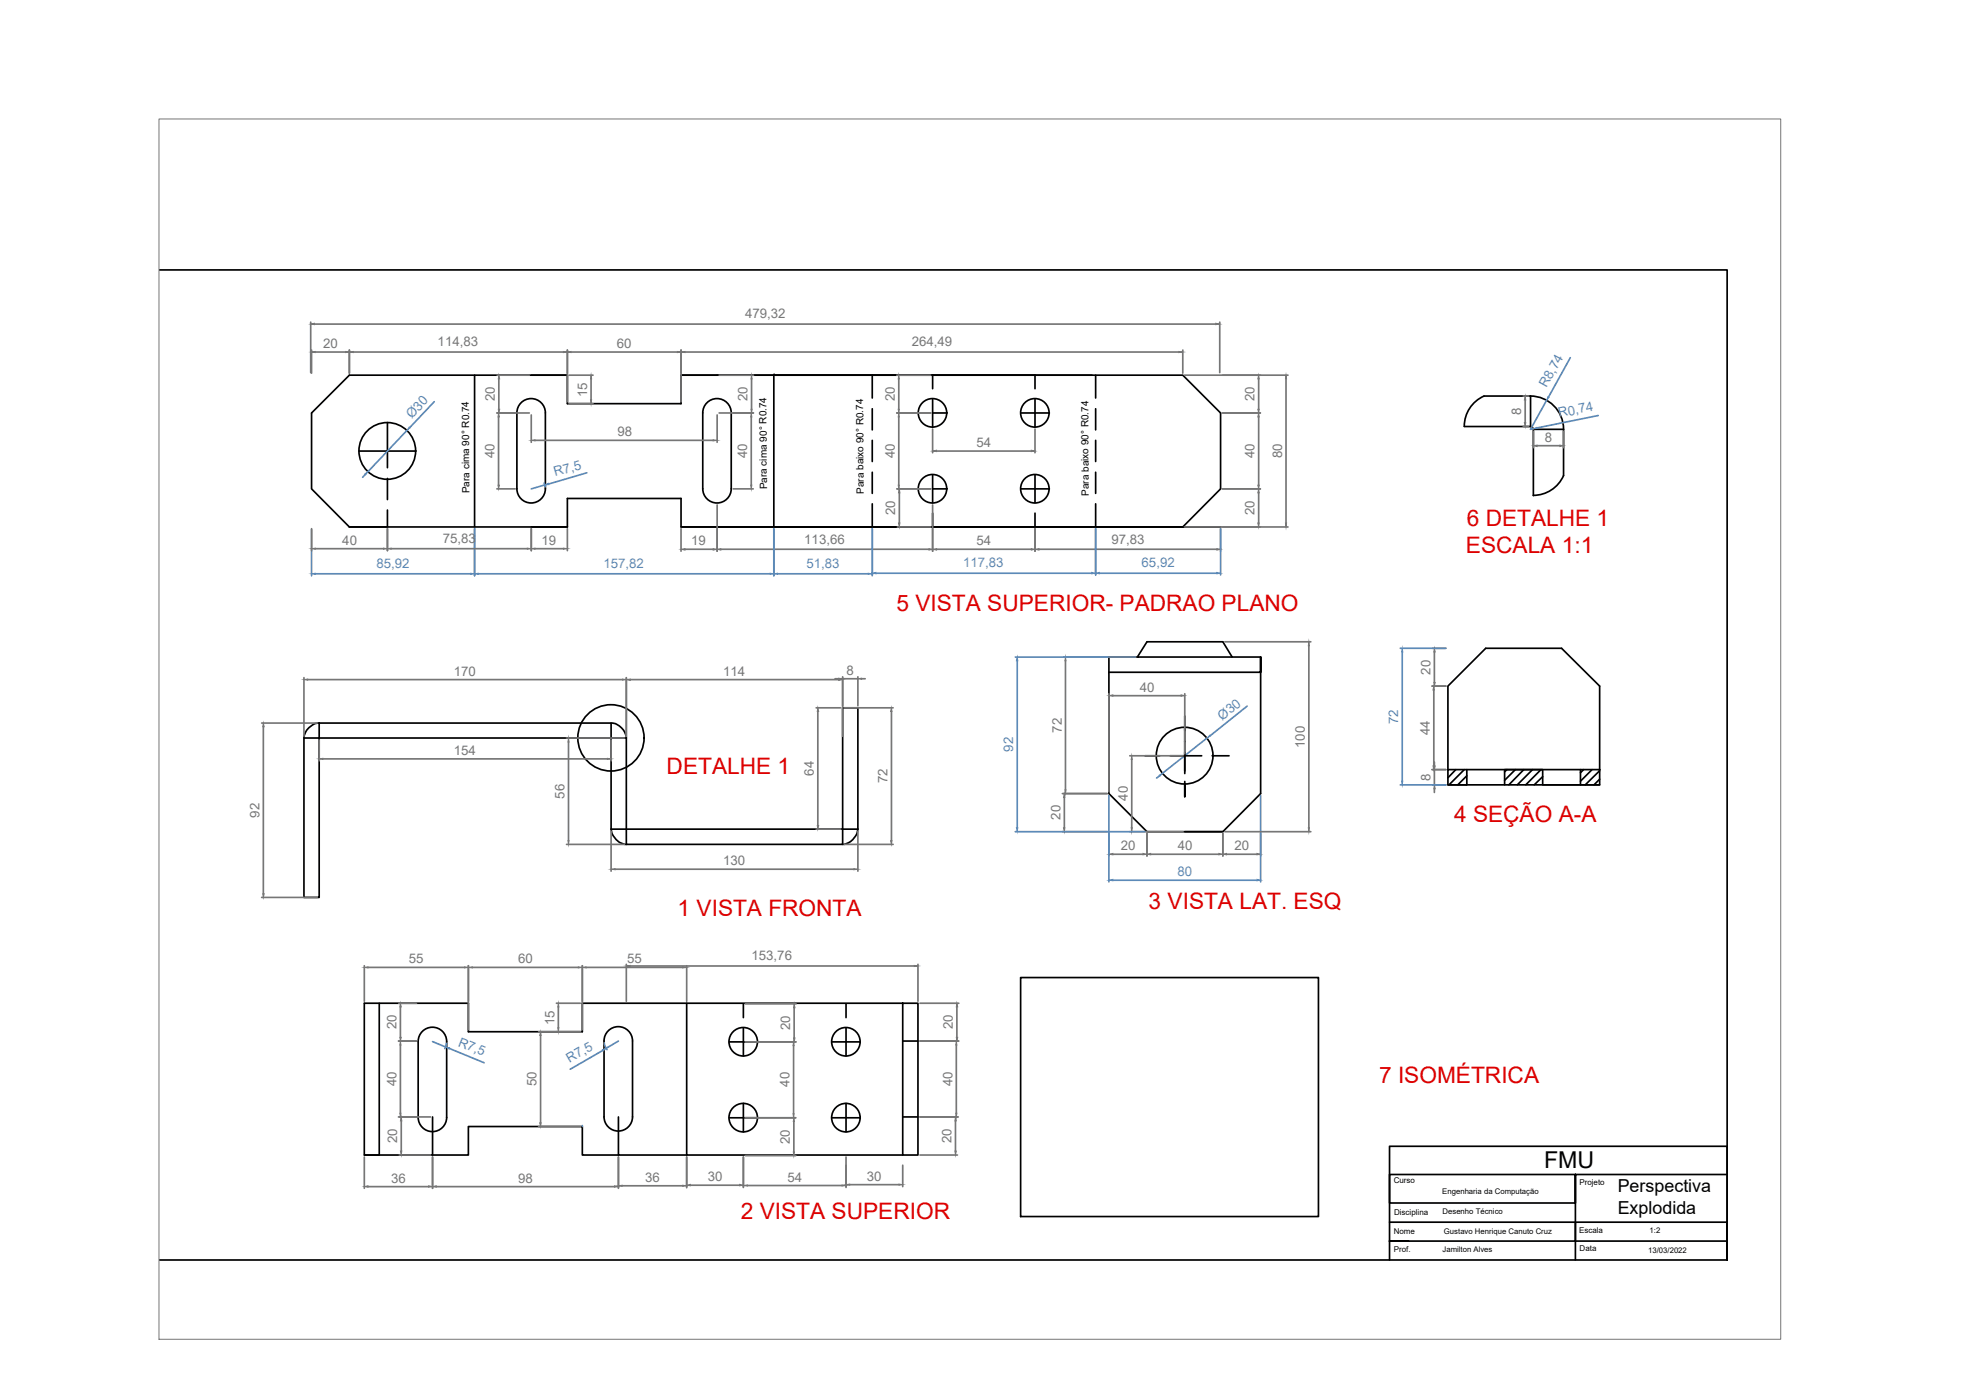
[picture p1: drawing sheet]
<svg xmlns="http://www.w3.org/2000/svg" width="297mm" height="210mm" viewBox="0 0 297 210" stroke-linecap="round" stroke-linejoin="round" font-family="sans-serif">
<!-- layer: Medidas -->
<g fill="none" stroke="#767676" stroke-width=".25">
<path d="M46.6 48.3v7.6M46.8 52.5v3.5M47.2 48.6h135.3M47.3 52.8h4.6M52.4 52.5v3.5M53 52.8h31.6M74.6 56.3h4.8M74.9 56.8v4.6M85.2 52.5v7.8M85.4 56.3h3.6M85.7 52.8h16M88.7 56.8v3.2"/>
<path d="M102.2 52.5v7.8M102.8 52.8h74.1M107.9 56.3h5.2M112.8 56.8v4.6M134.6 56.3h5.1M134.9 56.8v4.6M177.5 52.5v3.5M177.8 56.3h15.5M183.1 48.3v7.6M188.9 56.8v4.6M193 56.8v21.7M228.6 59.4h.8"/>
<path d="M46.8 79.3v3.3M58.2 79.3v3.3M74.6 73.3h2.7M74.6 62h4.8M74.8 62.6v10.2M79.7 62.3v4.1M79.7 79.3v3.3M80.3 66.1h26.7M85.2 79.3v3.3M85.4 60.6h3.6M102.2 79.3v3.4M107.6 62.3v4.1"/>
<path d="M107.6 75.8v6.9M107.9 62h5.2M110.1 73.3h3M112.8 62.6v10.2M134.6 73.3h5.1M134.6 62h5.1M134.7 79.1h5M134.9 62.6v10.2M135 73.9v4.6M140 64.4v3.5M140 75.8v6.9M140.6 67.7h14.2"/>
<path d="M155.3 64.4v3.5M155.3 79.3v3.4M177.8 79.1h15.5M183.2 79.3v3.4M183.5 73.3h5.7M183.5 62h5.7M188.9 62.6v10.2M188.9 73.9v4.6M228.6 64h.8M228.9 60v3.4M230.2 64.7v2.5M230.7 66.9h3.4"/>
<path d="M234.7 64.7v2.5M47.3 82.3h10.3M58.7 82.3h20.4M80.3 82.3h4.3M102.8 82.4h4.2M108.2 82.4h31.2M140.6 82.4h14.2M155.9 82.4h26.8M159.6 98.6h6.6M159.9 99.1v19.4M183.8 96.3h13M196.5 96.9v27.3"/>
<path d="M215 97.3h2M215.3 97.8v4.6M39.3 108.5h8.3M39.5 109v25.1M45.6 101.7v8.8M46.2 102h47.3M47.9 111v3.2M48.5 113.9h42.7M85 110.7h8.7M85.3 111.3v14.8M91.7 111v3.2M94 101.7v8.8"/>
<path d="M94.6 102h31.3M122.5 106.2h3.7M122.8 106.8v17.1M125.3 101.8h.6M126.5 101.5v9M126.5 101.8h2.3M126.7 106.2h7.4M128.8 101.5v4.4M129.3 101.8h.6M133.8 106.8v19.3M159.5 119.1h6.7M159.8 119.7v4.5"/>
<path d="M166.4 104.1v14.7M167 104.4h10.3M169.6 113.4h8M169.9 113.9v10.3M177.8 104.1v9M214.9 115.5h2.1M214.9 102.9h2.1M215 117.8h2M215.2 103.5v11.4M215.3 114.3v.6M215.3 115.5v2.3M215.3 118.3v.6"/>
<path d="M39.3 134.6h8.3M85 126.7h8.7M91.7 124.7v6M92.3 130.4h35.9M122.5 124.4h3.7M126.7 126.7h7.4M128.8 124.7v6M159.5 124.8h6.7M166.4 125v3.4M167 128.2h4.6M169.6 124.8h8M172.2 125v3.4"/>
<path d="M172.7 128.2h10.3M183.5 125v3.4M183.8 124.8h13M184.1 128.2h4.6M189.2 125v3.4M54.7 144.9v5.3M55.2 145.1h14.6M59.8 156.2h2.7M59.8 150.5h2.7M60.1 151.1v4.5M60.1 156.8v10.2M70.3 144.9v9.6"/>
<path d="M70.9 145.1h15.9M80.8 154.8h6.3M81.1 155.3v13.2M83.5 150.5h3.6M83.8 151.1v3.1M87.4 144.9v9.6M88 145.1h14.5M94 144.7v5.5M94.6 144.9h42.6M103.1 144.9v5.3M111.9 156.3h7.6M111.9 150.6h7.6"/>
<path d="M119.1 156.9v10.2M119.2 151.2v4.5M137.8 144.7v5.5M138.1 150.5h5.8M138.1 156.2h5.8M143.5 156.8v10.2M143.6 151.1v4.5M54.7 173.6v4.7M55.2 178h9.1M59.8 167.6h4.8M59.9 173.3h4.7M60.2 168.2v4.5"/>
<path d="M64.9 173.6v4.7M65.5 178h26.7M80.8 169h6.3M92.8 173.6v4.7M93.4 177.9h9.1M103.1 173.6v4.6M103.6 177.8h7.4M111.6 173.6v4.6M111.9 167.7h7.6M111.9 173.4h7.6M112.2 177.9h14.2M119.2 168.3v4.5"/>
<path d="M127 173.6v4.6M127.5 177.7h7.4M135.5 174.8v3.2M138.1 167.6h5.7M138.1 173.3h5.6M143.4 168.2v4.5"/>
</g>
<g fill="#767676" stroke="#767676" stroke-width=".15">
<path d="M46.6 48.6l.6-.1v.2z"/>
<path d="M182.5 48.5l.6 .1-.6 .1z"/>
<path d="M193 56.3l.1 .5h-.2z"/>
<path d="M192.9 78.5h.2l-.1 .6z"/>
<path d="M188.8 78.5h.2l-.1 .6z"/>
<path d="M188.9 73.3l.1 .6h-.2z"/>
<path d="M188.8 72.8h.2l-.1 .5z"/>
<path d="M188.9 62l.1 .6h-.2z"/>
<path d="M188.8 61.4h.2l-.1 .6z"/>
<path d="M188.9 56.3l.1 .5h-.2z"/>
<path d="M51.9 52.7l.5 .1-.5 .1z"/>
<path d="M46.8 52.8l.5-.1v.2z"/>
<path d="M52.4 52.8l.6-.1v.2z"/>
<path d="M84.6 52.7l.6 .1-.6 .1z"/>
<path d="M85.2 52.8l.5-.1v.2z"/>
<path d="M101.7 52.7l.5 .1-.5 .1z"/>
<path d="M88.6 60h.2l-.1 .6z"/>
<path d="M88.7 56.3l.1 .5h-.2z"/>
<path d="M102.2 52.8l.6-.1v.2z"/>
<path d="M176.9 52.7l.6 .1-.6 .1z"/>
<path d="M140 67.7l.6-.2v.3z"/>
<path d="M154.8 67.5l.5 .2-.5 .1z"/>
<path d="M140 82.4l.6-.1v.2z"/>
<path d="M154.8 82.3l.5 .1-.5 .1z"/>
<path d="M107.6 82.4l.6-.1v.2z"/>
<path d="M139.4 82.3l.6 .1-.6 .1z"/>
<path d="M102.2 82.4l.6-.1v.2z"/>
<path d="M107 82.3l.6 .1-.6 .1z"/>
<path d="M155.3 82.4l.6-.1v.2z"/>
<path d="M182.7 82.3l.5 .1-.5 .1z"/>
<path d="M79.1 82.2l.6 .1-.6 .1z"/>
<path d="M58.2 82.3l.5-.1v.2z"/>
<path d="M84.6 82.2l.6 .1-.6 .1z"/>
<path d="M79.7 82.3l.6-.1v.2z"/>
<path d="M57.6 82.2l.6 .1-.6 .1z"/>
<path d="M46.8 82.3l.5-.1v.2z"/>
<path d="M79.7 66.1l.6-.1v.2z"/>
<path d="M107 66l.6 .1-.6 .1z"/>
<path d="M112.7 72.8h.1v.5z"/>
<path d="M112.8 62v.6h-.1z"/>
<path d="M74.7 72.8h.3l-.2 .5z"/>
<path d="M74.8 62l.2 .6h-.3z"/>
<path d="M74.8 61.4h.2l-.1 .6z"/>
<path d="M74.9 56.3l.1 .5h-.2z"/>
<path d="M112.7 61.4h.2l-.1 .6z"/>
<path d="M112.8 56.3l.1 .5h-.2z"/>
<path d="M134.8 72.8h.2l-.1 .5z"/>
<path d="M134.9 62l.1 .6h-.2z"/>
<path d="M134.8 61.4h.2l-.1 .6z"/>
<path d="M134.9 56.3l.1 .5h-.2z"/>
<path d="M135 73.3l.1 .6h-.2z"/>
<path d="M134.9 78.5h.2l-.1 .6z"/>
<path d="M45.6 102l.6-.1v.2z"/>
<path d="M93.5 101.9l.5 .1-.5 .1z"/>
<path d="M94 102l.6-.1v.2z"/>
<path d="M125.9 101.9l.6 .1-.6 .1z"/>
<path d="M125.9 101.8h.6l-.6 .1z"/>
<path d="M128.8 101.8h.5v.1z"/>
<path d="M133.7 126.1h.2l-.1 .6z"/>
<path d="M133.8 106.2l.1 .6h-.2z"/>
<path d="M122.8 106.2l.1 .6h-.2z"/>
<path d="M122.7 123.9h.2l-.1 .5z"/>
<path d="M128.2 130.3l.6 .1-.6 .1z"/>
<path d="M91.7 130.4l.6-.1v.2z"/>
<path d="M85.2 126.1h.2l-.1 .6z"/>
<path d="M85.3 110.7l.1 .6h-.2z"/>
<path d="M47.9 113.9l.6-.1v.1z"/>
<path d="M91.2 113.8l.5 .1h-.5z"/>
<path d="M39.4 134.1h.3l-.2 .5z"/>
<path d="M39.5 108.5l.2 .5h-.3z"/>
<path d="M54.7 145.1h.5v.1z"/>
<path d="M69.8 145.1h.5l-.5 .1z"/>
<path d="M70.3 145.1h.6v.1z"/>
<path d="M86.8 145.1h.6l-.6 .1z"/>
<path d="M87.4 145.1h.6v.1z"/>
<path d="M102.5 145.1h.6l-.6 .1z"/>
<path d="M94 144.9h.6v.1z"/>
<path d="M137.2 144.9h.6l-.6 .1z"/>
<path d="M143.6 150.5l.1 .6h-.2z"/>
<path d="M143.5 155.6h.2l-.1 .6z"/>
<path d="M143.5 156.2l.1 .6h-.1z"/>
<path d="M143.5 167h.1l-.1 .6z"/>
<path d="M143.4 167.6l.1 .6h-.2z"/>
<path d="M143.3 172.7h.2l-.1 .6z"/>
<path d="M119.1 155.7h.2l-.1 .6z"/>
<path d="M119.2 150.6l.1 .6h-.2z"/>
<path d="M119.1 156.3l.1 .6h-.2z"/>
<path d="M119 167.1h.2l-.1 .6z"/>
<path d="M119.2 167.7v.6h-.1z"/>
<path d="M119.1 172.8h.1v.6z"/>
<path d="M83.8 150.5l.1 .6h-.2z"/>
<path d="M83.7 154.2h.2l-.1 .6z"/>
<path d="M134.9 177.7h.6l-.6 .1z"/>
<path d="M127 177.7h.5v.1z"/>
<path d="M126.4 177.8l.6 .1-.6 .1z"/>
<path d="M111.6 177.9l.6-.1v.2z"/>
<path d="M111 177.7l.6 .1-.6 .1z"/>
<path d="M103.1 177.8l.5-.1v.2z"/>
<path d="M102.5 177.8l.6 .1-.6 .1z"/>
<path d="M92.8 177.9l.6-.1v.2z"/>
<path d="M92.2 177.9l.6 .1-.6 .1z"/>
<path d="M64.9 178l.6-.1v.2z"/>
<path d="M64.3 177.9l.6 .1-.6 .1z"/>
<path d="M54.7 178l.5-.1v.2z"/>
<path d="M60.1 172.7h.2l-.1 .6z"/>
<path d="M60.2 167.6l.1 .6h-.2z"/>
<path d="M60 167h.2l-.1 .6z"/>
<path d="M60.1 156.2l.1 .6h-.2z"/>
<path d="M60 155.6h.2l-.1 .6z"/>
<path d="M60.1 150.5l.1 .6h-.2z"/>
<path d="M81.1 154.8l.1 .5h-.2z"/>
<path d="M81 168.5h.2l-.1 .5z"/>
<path d="M159.9 98.6l.1 .5h-.2z"/>
<path d="M159.8 118.5h.2l-.1 .6z"/>
<path d="M159.8 119.1v.6h-.2z"/>
<path d="M159.6 124.2h.2v.6z"/>
<path d="M171.6 128l.6 .2-.6 .1z"/>
<path d="M166.4 128.2l.6-.2v.3z"/>
<path d="M172.2 128.2l.5-.2v.3z"/>
<path d="M183 128l.5 .2-.5 .1z"/>
<path d="M183.5 128.2l.6-.2v.3z"/>
<path d="M188.7 128l.5 .2-.5 .1z"/>
<path d="M196.4 124.2h.1v.6z"/>
<path d="M196.5 96.3v.6h-.1z"/>
<path d="M169.9 113.4l.1 .5h-.2z"/>
<path d="M169.8 124.2h.2l-.1 .6z"/>
<path d="M177.3 104.3l.5 .1-.5 .1z"/>
<path d="M166.4 104.4l.6-.1v.2z"/>
<path d="M215.3 117.8l.1 .5h-.2z"/>
<path d="M215.2 114.9h.2l-.1 .6z"/>
<path d="M215.1 114.9h.2l-.1 .6z"/>
<path d="M215.2 102.9l.1 .6h-.2z"/>
<path d="M215.2 102.4h.2l-.1 .5z"/>
<path d="M215.3 97.3l.1 .5h-.2z"/>
<path d="M228.9 59.4l.1 .6h-.2z"/>
<path d="M228.8 63.4h.2l-.1 .6z"/>
<path d="M234.1 66.8l.6 .1-.6 .1z"/>
<path d="M230.2 66.9l.5-.1v.2z"/>
</g>
<!-- layer: 0 -->
<g fill="none" stroke="#000" stroke-width=".25">
<path d="M23.9 40.5h235.3v148.5h-235.3M71.2 56.3v22.8M102.2 56.3h53.1M116.1 56.3v22.8h14.8M116.2 56.3h.1M116.2 56.3h47.7M229.7 59.4a5 5 0 0 1 5 5M229.7 59.4h-6.9a5 5 0 0 0-3 4.6h9.9M229.7 59.4v4.6M46.8 62l5.6-5.7h32.8v4.3h17v-4.3h75.3l5.7 5.7v11.3l-5.7 5.8h-75.3v-4.3h-17v4.3h-32.8l-5.6-5.8zM77.6 73.3v-11.4a2.14 2.14 0 0 1 2.1-2.1 2.14 2.14 0 0 1 2.2 2.1v11.4M77.6 73.3a2.14 2.14 0 0 0 2.1 2.2 2.14 2.14 0 0 0 2.2-2.2"/>
<path d="M102.2 79.1h13.9M105.5 73.3a2.14 2.14 0 0 0 2.1 2.2 2.14 2.14 0 0 0 2.2-2.2M105.5 73.3v-11.4a2.14 2.14 0 0 1 2.1-2.1 2.14 2.14 0 0 1 2.2 2.1v11.4M107.6 79.1h32.4h-14.7M130.9 79.1h-14.8h47.8M130.9 79.1h52.3M229.7 64l.4 .2v.2M230.1 74.3a5 5 0 0 0 4.6-2.9v-7h-4.5v10M170.7 98.6h-4.3v20.5l5.8 5.7h11.3M184.9 98.6h-14.2l1.5-2.3h11.3l1.4 2.3h4.3M47.9 108.5h43.8v2.2h2.3M47.9 108.5v26.1h-2.3v-23.9h46.1v13.7"/>
<path d="M47.9 108.5a2.49 2.49 0 0 0-2.3 2.2M91.7 108.5a2.49 2.49 0 0 1 2.3 2.2M94 110.7v13.7h32.5v-18.2h2.3v18.2M166.4 100.9h22.8v-2.3v20.5l-5.7 5.7h-5.7M217.3 115.5v-12.6l5.7-5.6h11.4l5.7 5.6v12.6h-22.8v2.3h22.8v-2.3M218.5 115.5l-1.2 1.2M219.8 115.5l-2.3 2.3M220.2 115.5v2.3h-2.9M220.2 116.4l-1.4 1.4M220.2 117.7l-.1 .1M225.8 117.8v-2.3h5.7v2.3h5.7M226.2 115.5l-.4 .3"/>
<path d="M227.4 115.5l-1.6 1.6M228.7 115.5l-2.2 2.3M230 115.5l-2.3 2.3M231.3 115.5l-2.3 2.3M231.5 116.5l-1.2 1.3M237.2 115.5v2.3h2.9M237.7 115.5l-.5 .4M239 115.5l-1.8 1.7M240.1 115.6l-2.2 2.2M240.1 116.9l-.8 .9M91.7 124.4h2.3v2.3h32.5v-2.3h2.3M91.7 124.4a2.58 2.58 0 0 0 2.3 2.3"/>
<path d="M128.8 124.4a2.58 2.58 0 0 1-2.3 2.3M56.9 150.5v22.8h-2.2M62.8 156.3v11.3a2.14 2.14 0 0 0 2.1 2.2 2.14 2.14 0 0 0 2.1-2.2v-11.3M62.8 156.3a2.14 2.14 0 0 1 2.1-2.2 2.14 2.14 0 0 1 2.1 2.2M90.7 156.2a2.14 2.14 0 0 1 2.1-2.2 2.14 2.14 0 0 1 2.1 2.2M90.7 156.2v11.4M94.9 156.2v11.4M103.1 150.5v22.8h32.4M135.5 150.5v22.8h2.3v-22.8h-50.4v4.3h-17.1v-4.3h-15.6v22.8h10.2v-5.7M135.5 156.2h2.3M153.2 146.7h44.7v35.8h-44.7zM64.9 173.3h5.4v-4.3h17.1v4.3h5.4"/>
<path d="M87.4 169h.1M90.7 167.6a2.14 2.14 0 0 0 2.1 2.1 2.14 2.14 0 0 0 2.1-2.1M92.8 167.6v5.7h10.3M135.5 167.6h2.3M259.2 176.2h-50.6v4.3h27.9v-4.3v12.8M208.6 183.4h27.9M211.4 186.2h-2.8h27.9v-2.8h22.7v5.6v-17h-50.6v17M236.5 186.2h22.7"/>
<circle cx="58.1" cy="67.7" r="4.3"/>
<circle cx="140" cy="61.9" r="2.14"/>
<circle cx="140" cy="73.3" r="2.14"/>
<circle cx="155.3" cy="61.9" r="2.14"/>
<circle cx="155.3" cy="73.3" r="2.14"/>
<circle cx="91.7" cy="110.7" r="5"/>
<circle cx="177.8" cy="113.4" r="4.3"/>
<circle cx="111.6" cy="156.3" r="2.14"/>
<circle cx="127" cy="156.3" r="2.14"/>
<circle cx="111.6" cy="167.7" r="2.14"/>
<circle cx="127" cy="167.7" r="2.14"/>
</g>
<!-- layer: Pontilhado -->
<g fill="none" stroke="#000" stroke-width=".25">
<path d="M130.9 56.3v3.4M140 56.3v2M140 59.9v4.2M155.3 56.3v2M155.3 59.9v4.2M164.5 56.3v3.4M58.2 63.4v4.3h-4.3M58.2 71.8v3.2M58.2 76.5v2.6M62.4 67.7h-4.2v2.5M130.9 61.3v3.2M130.9 66.1v3.1"/>
<path d="M130.9 70.9v3.1M130.9 75.6v3.5M140 71.2v2.1h2.1M140 73.3v2.1M140 77v2.1M140 62h2.1M153.2 73.3h4.3M153.2 62h4.3M155.3 71.2v4.2M155.3 77v2.1M164.5 61.3v3.2M164.5 66.1v3.1"/>
<path d="M164.5 70.9v3.1M164.5 75.6v3.5M171.9 113.4h2.2M175.6 113.4h4.8M177.8 117.2v2.3v-1.9M177.8 107.4v8.7M181.9 113.4h2.6M111.6 150.6v2.1M111.6 154.2v2.1h-2.1M113.7 156.3h-2.1v2.1M124.8 156.3h4.3M127 150.6v2.1"/>
<path d="M127 154.2v4.2M109.5 167.7h4.2M111.6 165.6v4.2M124.8 167.7h4.3M127 165.6v4.2"/>
</g>
<!-- layer: medida 2 -->
<g fill="none" stroke="#5c8ab8" stroke-width=".25">
<path d="M235.7 53.7l-3.3 5.8M46.8 79.4v7M54.8 71.2l-.4 .4M61.1 64.6l-5.9 6.2M65.2 60.3l-3.7 3.9M71.2 79.3v7.1M81.7 72.5l.1 .5M81.8 72.8l-2.1 .5M88.1 70.9l-5.8 1.7M116.1 79.3v7.1M130.9 79.3v7.1M164.5 79.3v7"/>
<path d="M183.2 79.3v7M232.1 60.1l-2.4 4.3 .5-.1M239.9 62.3l-9.2 1.9M47.3 86.1h23.3M71.8 86.1h43.8M116.7 86.1h13.6M131.5 86h32.4M152.4 98.6h18.1M152.7 99.1v25.1M165 86h17.7M210.2 97.3h6.8M210.5 97.8v19.4"/>
<path d="M166.4 119.4v12.9M174.1 116.4l-.5 .3M181.2 110.7l-6.7 5.3M187.2 105.9l-5.6 4.5M189.2 119.4v12.9M210.2 117.8h6.8M152.4 124.8h19.5M167 132.1h21.7M64.9 156.3l2 .8M67 156.5l-.2 .8M67.4 157.3l5.3 2.2M90.5 157.6l-4.9 2.8"/>
<path d="M90.7 156.5l.4 1M92.8 156.2l-1.8 1.1M87.4 169h.1"/>
</g>
<g fill="#5c8ab8" stroke="#5c8ab8" stroke-width=".15">
<path d="M182.7 85.9l.5 .1-.5 .1z"/>
<path d="M164.5 86l.5-.1v.2z"/>
<path d="M163.9 85.9l.6 .1-.6 .1z"/>
<path d="M130.9 86l.6-.1v.2z"/>
<path d="M130.3 86l.6 .1-.6 .1z"/>
<path d="M116.1 86.1l.6-.1v.2z"/>
<path d="M115.6 86l.5 .1-.5 .1z"/>
<path d="M71.2 86.1l.6-.1v.2z"/>
<path d="M70.6 86l.6 .1-.6 .1z"/>
<path d="M46.8 86.1l.5-.1v.2z"/>
<path d="M54.8 71.1l.4-.3-.3 .4z"/>
<path d="M61.4 64.1l.1 .1-.4 .4z"/>
<path d="M81.8 72.8l.5-.3 .1 .2z"/>
<path d="M66.9 157.1l.6 .1-.1 .2z"/>
<path d="M90.4 157.5l.6-.2-.5 .4z"/>
<path d="M166.4 132.1l.6-.2v.3z"/>
<path d="M188.7 131.9l.5 .2-.5 .1z"/>
<path d="M174 116.3l.5-.3-.4 .4z"/>
<path d="M181.6 110.3l.1 .1-.5 .3z"/>
<path d="M210.4 117.2h.2l-.1 .6z"/>
<path d="M210.5 97.3l.1 .5h-.2z"/>
<path d="M152.6 124.2h.2l-.1 .6z"/>
<path d="M152.7 98.6l.1 .5h-.2z"/>
<path d="M232.4 59.5l.1 .1-.4 .5z"/>
<path d="M230.2 64.3l.5-.2v.2z"/>
</g>
<!-- layer: Medidas -->
<path d="M23.9 17.9h243.4v183h-243.4z" fill="none" stroke="#767676" stroke-width=".15"/>
<text font-size="3.5" x="231.8" y="175.3">FMU</text>
<g font-size="3.4" fill="#d00">
<text x="220" y="83">ESCALA 1:1</text>
<text x="220.2" y="78.9">6 DETALHE 1</text>
<text x="134.6" y="91.6">5 VISTA SUPERIOR- PADRAO PLANO</text>
<text x="100.1" y="116.1">DETALHE 1</text>
<text x="218.3" y="123.3">4 SEÇÃO A-A</text>
<text x="101.7" y="137.4">1 VISTA FRONTA</text>
<text x="172.4" y="136.4">3 VISTA LAT. ESQ</text>
<text x="207" y="162.5">7 ISOMÉTRICA</text>
<text x="111.2" y="182.9">2 VISTA SUPERIOR</text>
</g>
<g font-size="2.7">
<text x="242.8" y="178.9">Perspectiva</text>
<text x="242.8" y="182.1">Explodida</text>
</g>
<g font-size="2" fill="#767676">
<text x="111.8" y="47.8">479,32</text>
<text x="48.5" y="52.2">20</text>
<text x="65.7" y="52">114,83</text>
<text x="92.6" y="52.2">60</text>
<text x="136.8" y="52">264,49</text>
<text x="88.1" y="59.6" transform="rotate(-90 88.1 59.6)">15</text>
<text x="74.3" y="60.2" transform="rotate(-90 74.3 60.2)">20</text>
<text x="92.7" y="65.5">98</text>
<text x="112.2" y="60.2" transform="rotate(-90 112.2 60.2)">20</text>
<text x="134.3" y="60.2" transform="rotate(-90 134.3 60.2)">20</text>
<text x="188.3" y="60.2" transform="rotate(-90 188.3 60.2)">20</text>
<text x="228.3" y="62.3" transform="rotate(-90 228.3 62.3)">8</text>
<text x="74.2" y="68.7" transform="rotate(-90 74.2 68.7)">40</text>
<text x="112.2" y="68.7" transform="rotate(-90 112.2 68.7)">40</text>
<text x="134.3" y="68.7" transform="rotate(-90 134.3 68.7)">40</text>
<text x="146.6" y="67.1">54</text>
<text x="188.3" y="68.7" transform="rotate(-90 188.3 68.7)">40</text>
<text x="192.4" y="68.8" transform="rotate(-90 192.4 68.8)">80</text>
<text x="231.9" y="66.3">8</text>
<text x="134.4" y="77.3" transform="rotate(-90 134.4 77.3)">20</text>
<text x="188.3" y="77.3" transform="rotate(-90 188.3 77.3)">20</text>
<text x="51.4" y="81.7">40</text>
<text x="66.4" y="81.5">75,83</text>
<text x="81.3" y="81.7">19</text>
<text x="103.7" y="81.8">19</text>
<text x="120.7" y="81.6">113,66</text>
<text x="146.6" y="81.8">54</text>
<text x="166.8" y="81.6">97,83</text>
<text x="68.1" y="101.4">170</text>
<text x="108.5" y="101.4">114</text>
<text x="127.1" y="101.2">8</text>
<text x="214.7" y="101.2" transform="rotate(-90 214.7 101.2)">20</text>
<text x="171.1" y="103.8">40</text>
<text x="68.1" y="113.3">154</text>
<text x="159.4" y="109.9" transform="rotate(-90 159.4 109.9)">72</text>
<text x="195.9" y="112.3" transform="rotate(-90 195.9 112.3)">100</text>
<text x="214.6" y="110.3" transform="rotate(-90 214.6 110.3)">44</text>
<text x="84.7" y="119.8" transform="rotate(-90 84.7 119.8)">56</text>
<text x="122.2" y="116.4" transform="rotate(-90 122.2 116.4)">64</text>
<text x="133.2" y="117.5" transform="rotate(-90 133.2 117.5)">72</text>
<text x="214.7" y="117.2" transform="rotate(-90 214.7 117.2)">8</text>
<text x="38.9" y="122.7" transform="rotate(-90 38.9 122.7)">92</text>
<text x="159.2" y="123" transform="rotate(-90 159.2 123)">20</text>
<text x="169.3" y="120.1" transform="rotate(-90 169.3 120.1)">40</text>
<text x="108.5" y="129.8">130</text>
<text x="168.2" y="127.6">20</text>
<text x="176.8" y="127.6">40</text>
<text x="185.3" y="127.6">20</text>
<text x="61.4" y="144.6">55</text>
<text x="77.8" y="144.6">60</text>
<text x="94.1" y="144.6">55</text>
<text x="112.8" y="144.1">153,76</text>
<text x="59.5" y="154.4" transform="rotate(-90 59.5 154.4)">20</text>
<text x="83.2" y="153.8" transform="rotate(-90 83.2 153.8)">15</text>
<text x="118.6" y="154.5" transform="rotate(-90 118.6 154.5)">20</text>
<text x="143" y="154.5" transform="rotate(-90 143 154.5)">20</text>
<text x="59.5" y="163" transform="rotate(-90 59.5 163)">40</text>
<text x="80.5" y="163" transform="rotate(-90 80.5 163)">50</text>
<text x="118.5" y="163.1" transform="rotate(-90 118.5 163.1)">40</text>
<text x="142.9" y="163" transform="rotate(-90 142.9 163)">40</text>
<text x="59.6" y="171.5" transform="rotate(-90 59.6 171.5)">20</text>
<text x="118.6" y="171.6" transform="rotate(-90 118.6 171.6)">20</text>
<text x="142.8" y="171.5" transform="rotate(-90 142.8 171.5)">20</text>
<text x="58.7" y="177.4">36</text>
<text x="77.8" y="177.4">98</text>
<text x="96.8" y="177.3">36</text>
<text x="106.2" y="177.2">30</text>
<text x="118.2" y="177.3">54</text>
<text x="130.1" y="177.2">30</text>
</g>
<g font-size="2" fill="#5c8ab8">
<text x="232.1" y="58.3" transform="rotate(-61 232.1 58.3)">R8,74</text>
<text x="61.8" y="62.9" transform="rotate(-46 61.8 62.9)">Ø30</text>
<text x="234" y="62.6" transform="rotate(-11 234 62.6)">R0,74</text>
<text x="83.3" y="71.4" transform="rotate(-16 83.3 71.4)">R7,5</text>
<text x="56.5" y="85.2">85,92</text>
<text x="90.6" y="85.2">157,82</text>
<text x="121.1" y="85.2">51,83</text>
<text x="144.6" y="85.1">117,83</text>
<text x="171.4" y="85.1">65,92</text>
<text x="152.1" y="112.8" transform="rotate(-90 152.1 112.8)">92</text>
<text x="183.5" y="108.1" transform="rotate(-39 183.5 108.1)">Ø30</text>
<text x="209.9" y="108.6" transform="rotate(-90 209.9 108.6)">72</text>
<text x="176.7" y="131.5">80</text>
<text x="68.7" y="156.9" transform="rotate(22 68.7 156.9)">R7,5</text>
<text x="85.5" y="159.5" transform="rotate(-30 85.5 159.5)">R7,5</text>
</g>
<g font-size="1.5">
<text x="70.5" y="74" transform="rotate(-90 70.5 74)">Para cima 90° R0.74</text>
<text x="115.1" y="73.4" transform="rotate(-90 115.1 73.4)">Para cima 90° R0.74</text>
<text x="129.7" y="74.1" transform="rotate(-90 129.7 74.1)">Para baixo 90° R0.74</text>
<text x="163.4" y="74.4" transform="rotate(-90 163.4 74.4)">Para baixo 90° R0.74</text>
</g>
<g font-size="1.2">
<text x="209.2" y="177.4">Curso</text>
<text x="216.5" y="179.1">Engenharia da Computação</text>
<text x="237.1" y="177.7">Projeto</text>
<text x="209.2" y="185.1">Nome</text>
<text x="209.2" y="182.3">Disciplina</text>
<text x="216.5" y="182.1">Desenho Técnico</text>
<text x="216.7" y="185.2">Gustavo Henrique Canuto Cruz</text>
<text x="237" y="184.9">Escala</text>
<text x="247.6" y="185.1">1:2</text>
<text x="209.2" y="187.9">Prof.</text>
<text x="216.5" y="187.8">Jamilton Alves</text>
<text x="237.1" y="187.7">Data</text>
<text x="247.4" y="188">13/03/2022</text>
</g>
</svg>
